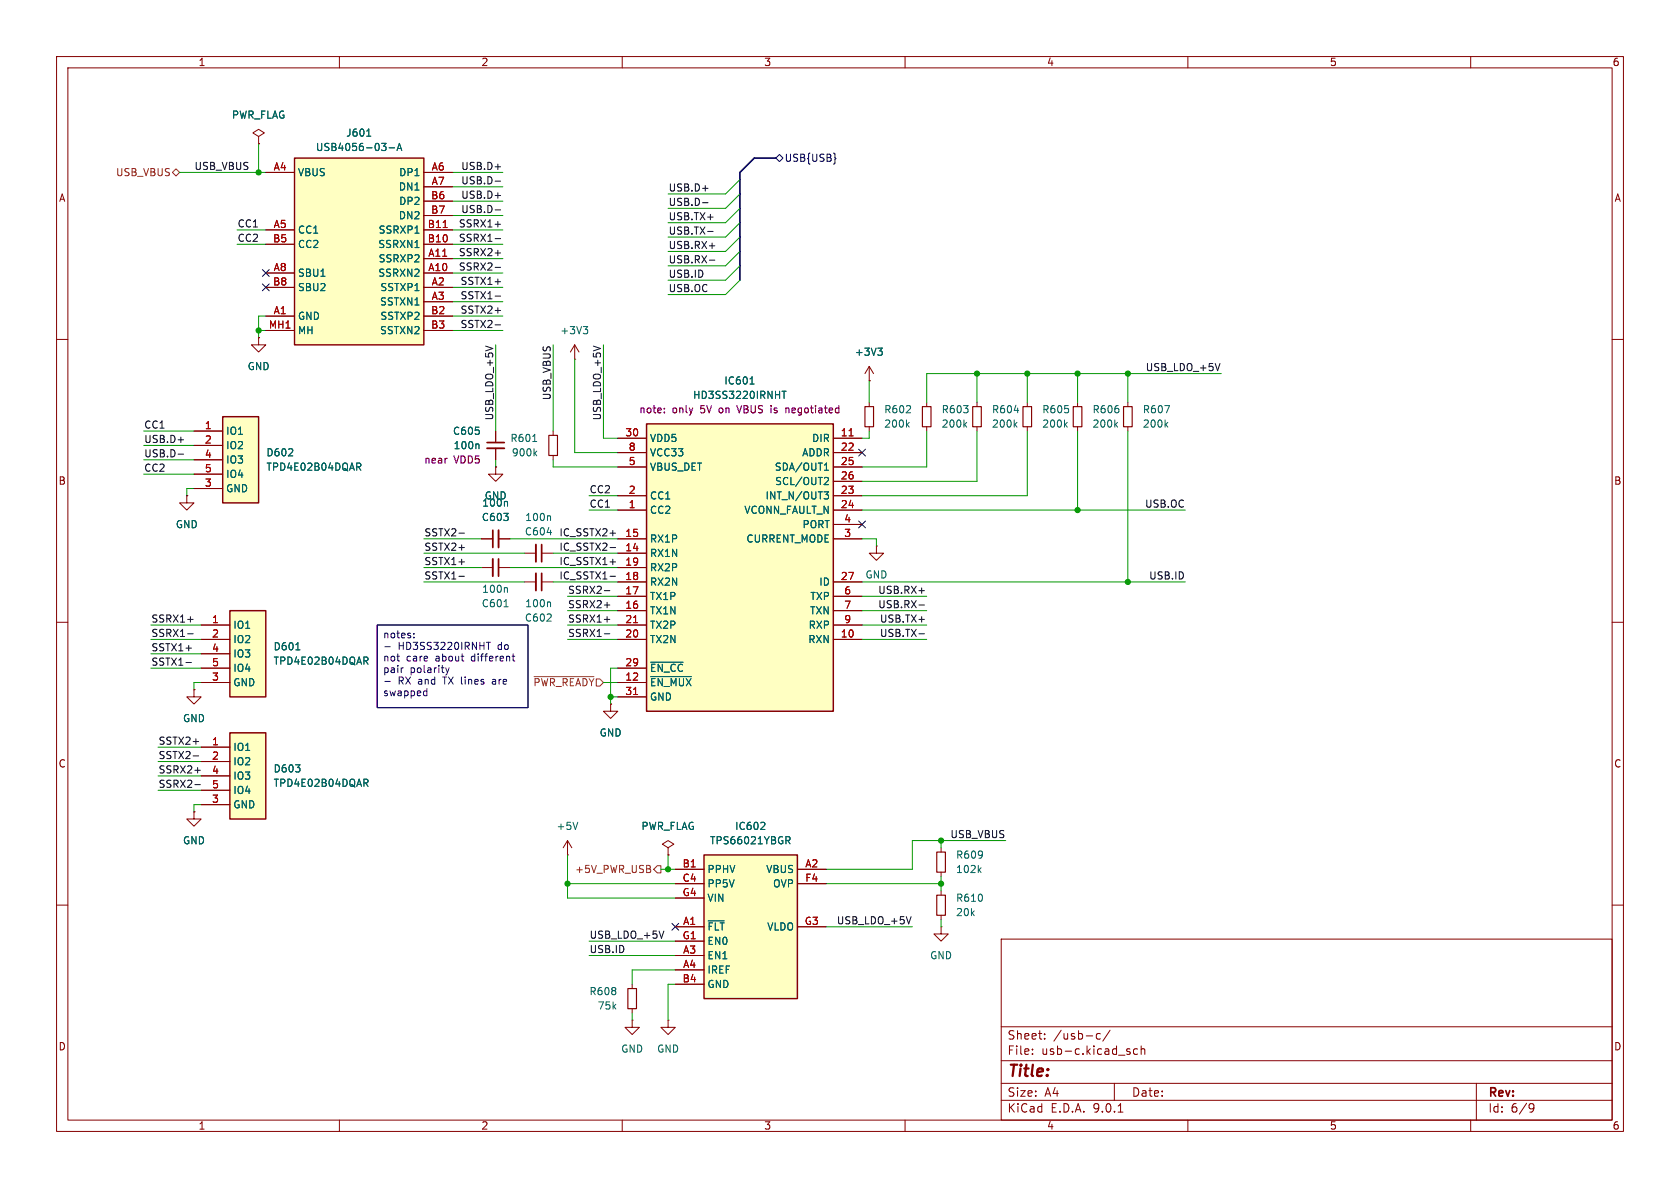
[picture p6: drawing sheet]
<svg xmlns="http://www.w3.org/2000/svg" width="297mm" height="210mm" viewBox="0 0 297 210" stroke-linecap="round" stroke-linejoin="round" font-family="sans-serif">
<g fill="none" stroke="#840000" stroke-width=".18">
<path d="M10 10h277v190h-277zM12 12h273v186h-273zM60 10v2M110 10v2M160 10v2M210 10v2M260 10v2M45.7 24.1l-1-.6 1-.6 1 .6-1 .6v1.3M45.7 25.4h.1M10 60h2M172.7 71.1v.8M172.7 75.4v.8"/>
<path d="M285 60h2M85.1 95.3h2M88.1 95.3h2.1M10 110h2M285 110h2M107.9 124.5v1.2h1.3l-1.3 1.3-1.2-1.3h1.2M107.9 124.5h.1M34.3 143.5v1.3h1.3l-1.3 1.3-1.3-1.3h1.3M34.3 143.5h.1M118.1 149.9l1-.7-1-.6-1 .6 1 .7v1.2M118.1 151.1h.1M10 160h2"/>
<path d="M111.8 174v.8M111.8 178.3v.8M166.4 163.8v1.3h1.2l-1.2 1.3-1.3-1.3h1.3M166.4 163.8h.1M177 166h108v32h-108zM285 160h2M60 198v2M110 198v2M111.8 180.3v1.3h1.2l-1.2 1.3-1.3-1.3h1.3M111.8 180.3h.1M118.1 180.3v1.3h1.3l-1.3 1.3-1.3-1.3h1.3M118.1 180.3h.1"/>
<path d="M160 198v2M177 194.5h108M177 191.5h108M177 187.5h108M177 181.5h108M182.5 186.3v.1M182.5 185.5v.1M184.7 183.6v.1M184.7 182.8v.1M194.5 182.8l-.4-.1-.3 .3v.4l.2 .2h.5M196.2 182.1l-1.2 2M197 191.5v3"/>
<path d="M197.7 196.6h.8M199.6 185.9l.2 .2-.2 .3M199.6 185.4l.1 .1M201.1 185.5l-.4-.1-.3 .3v.4l.1 .2h.6M201.7 185.5l.3-.1 .3 .1 .1 .9M201.7 184.9v1.5M210 198v2M260 198v2M261 191.5v6.5M270.6 195.1l.5 .1a.99 .99 0 0 1-.4 1.4h-.2M271.2 195.7l-.3 .3h-.3"/>
</g>
<path d="M172 71.9h1.5v3.5h-1.5zM111 174.8h1.5v3.5h-1.5z" fill="none" stroke="#840000" stroke-width=".2"/>
<path d="M179.3 72.5h.8M179.4 75l.4 .5M179.8 74.7l-.5 .4M89.7 88.8v.7" fill="none" stroke="#006464" stroke-width=".18"/>
<path d="M87.1 93.7v3.1" fill="none" stroke="#840000" stroke-width=".3"/>
<path d="M88.1 93.7v3.1" fill="none" stroke="#840000" stroke-width=".33"/>
<path d="M124.5 151.1h16.5v25.4h-16.5z" fill="#ffffc2"/>
<path d="M124.5 151.1h16.5v25.4h-16.5z" fill="none" stroke="#840000" stroke-width=".25"/>
<g fill="none" stroke="#840000" stroke-width=".18">
<path d="M92.7 97.8h2M95.8 97.8h2M85.1 100.3h2M88.1 100.3h2.1M119.4 153.7h5.1M119.4 156.2h5.1M119.4 158.8h5.1M141 153.7h5M141 156.2h5M119.4 163.8h5.1M119.4 166.4h5.1M119.4 168.9h5.1"/>
<path d="M119.4 171.5h5.1M119.4 174h5.1M141 163.8h5"/>
</g>
<path d="M96.7 94.1h.8M97.1 91.2l.2 .2v.6M89.1 107.3h.7M89.5 103.9l.2 .2v.6M135.1 145.4l.1 .2v.3l-.8 .7h.8M138.9 147.9h.5l.3 .2-.2 .4-.6 .1M139.2 148.6l.5 .6M125.2 162.8h2.8" fill="none" stroke="#006464" stroke-width=".18"/>
<path d="M88.1 98.8v3.1M95.8 96.3v3" fill="none" stroke="#840000" stroke-width=".3"/>
<path d="M87.1 98.8v3.1M94.7 96.3v3" fill="none" stroke="#840000" stroke-width=".33"/>
<path d="M40.6 108h6.4v15.2h-6.4z" fill="#ffffc2"/>
<path d="M40.6 108h6.4v15.2h-6.4z" fill="none" stroke="#840000" stroke-width=".25"/>
<g fill="none" stroke="#840000" stroke-width=".18">
<path d="M87.6 76.2v2M87.6 79.2v2.1M97.8 76.2v.8M97.8 80.5v.8M154.9 96.5v1.3h1.3l-1.3 1.3-1.2-1.3h1.2M154.9 96.5h.1M35.6 110.5h5M35.6 113h5M35.6 115.6h5M35.6 118.1h5M34.3 121.9v1.3h1.3l-1.3 1.3-1.3-1.3h1.3M34.3 121.9h.1"/>
<path d="M35.6 120.7h5M100.3 151.1h.1M100.3 148.6l-.7 1.3M100.3 148.6l.8 1.3M100.3 148.6v2.5"/>
</g>
<path d="M84.5 78.5l.2 .2v.6M94.2 78h.7M94.9 79.7l-.5 .5M94.5 80.1l.4 .5M52.3 114.9h.7M64.3 116.1h.5l.3 .3-.2 .4h-.6M64.6 116.8l.5 .6M102.1 145.4l-.4 1.2" fill="none" stroke="#006464" stroke-width=".18"/>
<path d="M86.1 78.2h3.1" fill="none" stroke="#840000" stroke-width=".3"/>
<path d="M86.1 79.2h3.1" fill="none" stroke="#840000" stroke-width=".33"/>
<path d="M97 77h1.6v3.5h-1.6z" fill="none" stroke="#840000" stroke-width=".2"/>
<path d="M40.6 129.5h6.4v15.3h-6.4z" fill="#ffffc2"/>
<path d="M40.6 129.5h6.4v15.3h-6.4z" fill="none" stroke="#840000" stroke-width=".25"/>
<g fill="none" stroke="#840000" stroke-width=".18">
<path d="M101.6 63.5h.1M101.6 61l-.8 1.2M101.6 61l.8 1.2M101.6 61v2.5M33 87.6v1.3h1.3l-1.3 1.3-1.3-1.3h1.3M33 87.6h.1M35.6 132.1h5M35.6 134.6h5M35.6 137.2h5M35.6 139.7h5M35.6 142.2h5M166.4 149.9v.7"/>
<path d="M166.4 154.2v.7"/>
</g>
<path d="M103.1 57.7h.8l-.4 .5M103.7 58.2l.2 .3v.3l-.2 .2M64.3 137.7h.5l.3 .3-.2 .3-.6 .1M64.6 138.4l.5 .6M173.1 153.8l.3 .4M173.4 153.4l-.4 .5" fill="none" stroke="#006464" stroke-width=".18"/>
<path d="M165.6 150.6h1.5v3.6h-1.5z" fill="none" stroke="#840000" stroke-width=".2"/>
<path d="M114.3 74.9h33v50.8h-33z" fill="#ffffc2"/>
<path d="M114.3 74.9h33v50.8h-33z" fill="none" stroke="#840000" stroke-width=".25"/>
<g fill="none" stroke="#840000" stroke-width=".18">
<path d="M109.2 77.5h5.1M147.3 77.5h5.1M153.7 67.3h.1M153.7 64.8v2.5M153.7 71.1v.8M153.7 75.4v.8M153.7 64.8l.7 1.2M153.7 64.8l-.8 1.2M181.6 71.1v.8M181.6 75.4v.8M199.4 71.1v.8M199.4 75.4v.8"/>
<path d="M109.2 80h5.1M109.2 82.6h5.1M109.2 87.6h5.1M109.2 90.2h5.1M109.2 95.3h5.1M109.2 97.8h5.1M147.3 80h5.1M147.3 82.6h5.1M147.3 87.6h5.1M147.3 90.2h5.1M147.3 95.3h5.1M147.3 85.1h5.1"/>
<path d="M147.3 92.7h5.1M109.2 100.3h5.1M109.2 102.9h5.1M109.2 105.4h5.1M109.2 108h5.1M109.2 110.5h5.1M109.2 113h5.1M109.2 118.1h5.1M147.3 102.9h5.1M147.3 105.4h5.1M147.3 108h5.1M147.3 110.5h5.1"/>
<path d="M147.3 113h5.1M109.2 120.7h5.1M109.2 123.2h5.1"/>
</g>
<path d="M150.1 77.1h.7M112 110.1h.7M112 122.8h.7" fill="none" stroke="#a90000" stroke-width=".18"/>
<g fill="none" stroke="#006464" stroke-width=".18">
<path d="M132.6 67.9h.7M132.8 66.8l.2-.2v1.3M138.2 69.2h.8M138.6 69.2v1.2M155.2 61.5h.8l-.5 .5M155.7 62l.3 .3v.3l-.3 .2M160.4 75l.3 .5M160.7 74.7l-.4 .4M188.3 75l.4 .5M188.7 74.7l-.5 .4M205.9 71.7h.9l-.6 1.3M206.1 75l.4 .5"/>
<path d="M206.5 74.7l-.5 .4M145.7 86.9h.8l-.5 .5 .4 .1 .1 .5-.3 .2h-.3M145.7 83.1h.8M145.9 84.4l.4 .1 .2 .3-.8 .9h.8M146 82l.1-.1v1.2M115 117.1h5.8M115 119.6h7.2"/>
</g>
<path d="M117.4 72.8v.2M117.4 72.2v.1M130.3 71.7l.4 1.3M136.3 71.7v.1M136.3 72.1v.9M138.9 72.1v.9M139.3 72.1l-.4 .1" fill="none" stroke="#840084" stroke-width=".18"/>
<path d="M152.9 71.9h1.5v3.5h-1.5zM180.8 71.9h1.6v3.5h-1.6zM198.6 71.9h1.6v3.5h-1.6z" fill="none" stroke="#840000" stroke-width=".2"/>
<path d="M39.4 73.7h6.3v15.2h-6.3z" fill="#ffffc2"/>
<path d="M39.4 73.7h6.3v15.2h-6.3z" fill="none" stroke="#840000" stroke-width=".25"/>
<path d="M34.3 76.2h5.1M34.3 78.7h5.1M34.3 81.3h5.1M34.3 83.8h5.1M34.3 86.4h5.1M92.7 102.9h2M95.8 102.9h2" fill="none" stroke="#840000" stroke-width=".18"/>
<path d="M63.1 81.9h.5l.2 .2-.1 .4h-.6M63.4 82.5l.4 .6M97.1 106.4l.2 .2v.7" fill="none" stroke="#006464" stroke-width=".18"/>
<path d="M95.8 101.3v3.1" fill="none" stroke="#840000" stroke-width=".3"/>
<path d="M94.7 101.3v3.1" fill="none" stroke="#840000" stroke-width=".33"/>
<path d="M52.1 27.9h22.8v33.1h-22.8z" fill="#ffffc2"/>
<path d="M52.1 27.9h22.8v33.1h-22.8z" fill="none" stroke="#840000" stroke-width=".25"/>
<g fill="none" stroke="#840000" stroke-width=".18">
<path d="M45.7 25.4h.1M47 30.5h5.1M74.9 30.5h5.1M74.9 33h5.1M74.9 35.6h5.1M74.9 38.1h5.1M45.7 59.7v1.3h1.3l-1.3 1.2-1.3-1.2h1.3M45.7 59.7h.1M47 40.6h5.1M47 43.2h5.1M47 48.3h5.1M47 50.8h5.1"/>
<path d="M47 55.9h5.1M47 58.4h5.1M74.9 40.6h5.1M74.9 43.2h5.1M74.9 48.3h5.1M74.9 50.8h5.1M74.9 55.9h5.1M74.9 58.4h5.1M74.9 45.7h5.1M74.9 53.3h5.1M34.3 76.2h5.1M34.3 78.7h5.1"/>
<path d="M87.6 76.2v2M87.6 79.2v2.1M109.2 77.5h5.1M147.3 77.5h5.1M153.7 67.3h.1M163.8 71.1v.8M163.8 75.4v.8M190.5 71.1v.8M190.5 75.4v.8M33 87.6h.1M34.3 81.3h5.1M34.3 83.8h5.1"/>
<path d="M34.3 86.4h5.1M85.1 95.3h2M87.6 82.6v1.2h1.3l-1.3 1.3-1.2-1.3h1.2M87.6 82.6h.1M88.1 95.3h2.1M109.2 80h5.1M109.2 82.6h5.1M109.2 87.6h5.1M109.2 90.2h5.1M109.2 95.3h5.1M109.2 97.8h5.1M147.3 80h5.1"/>
<path d="M147.3 82.6h5.1M147.3 87.6h5.1M147.3 90.2h5.1M147.3 95.3h5.1M147.3 85.1h5.1M147.3 92.7h5.1M35.6 110.5h5M35.6 113h5M35.6 118.1h5M35.6 115.6h5M109.2 100.3h5.1M109.2 102.9h5.1"/>
<path d="M109.2 105.4h5.1M109.2 108h5.1M109.2 110.5h5.1M109.2 113h5.1M109.2 118.1h5.1M147.3 102.9h5.1M147.3 105.4h5.1M147.3 108h5.1M147.3 110.5h5.1M147.3 113h5.1M34.3 121.9h.1M35.6 120.7h5"/>
<path d="M35.6 132.1h5M35.6 134.6h5M35.6 137.2h5M35.6 139.7h5M107.9 124.5h.1M109.2 120.7h5.1M109.2 123.2h5.1M34.3 143.5h.1M35.6 142.2h5M118.1 151.1h.1M119.4 153.7h5.1M119.4 156.2h5.1"/>
<path d="M119.4 158.8h5.1M141 153.7h5M141 156.2h5M166.4 157.5v.7M119.4 163.8h5.1M119.4 166.4h5.1M119.4 168.9h5.1M119.4 171.5h5.1M119.4 174h5.1M141 163.8h5M166.4 161.8v.8"/>
</g>
<path d="M78.3 40.2h.8M150.1 77.1h.7M112 110.1h.7M112 122.8h.7" fill="none" stroke="#a90000" stroke-width=".18"/>
<g fill="none" stroke="#006464" stroke-width=".18">
<path d="M64.8 24.1h.8M67.5 25.3h.7l-.4 .5M68.2 25.9v.6M68.8 26.1h1M70.2 26.6l.4-1.3 .4 1.3M70.3 26.3h.6M84.5 78.5l.2 .2v.6M132.6 67.9h.7M132.8 66.8l.2-.2v1.3M138.2 69.2h.8M138.6 69.2v1.2M155.2 61.5h.8l-.5 .5"/>
<path d="M155.7 62l.3 .3v.3l-.3 .2M170.5 75l.4 .5M170.9 74.7l-.5 .4M197.2 75l.4 .5M197.6 74.7l-.5 .4M63.1 81.9h.5l.2 .2-.1 .4h-.6M63.4 82.5l.4 .6M89.7 88.8v.7M145.7 86.9h.8l-.5 .5 .4 .1 .1 .5-.3 .2h-.3M145.7 83.1h.8M145.9 84.4l.4 .1 .2 .3-.8 .9h.8M146 82l.1-.1v1.2"/>
<path d="M52.3 114.9h.7M64.3 116.1h.5l.3 .3-.2 .4h-.6M64.6 116.8l.5 .6M115 117.1h5.8M115 119.6h7.2M64.3 137.7h.5l.3 .3-.2 .3-.6 .1M64.6 138.4l.5 .6M135.1 145.4l.1 .2v.3l-.8 .7h.8M138.9 147.9h.5l.3 .2-.2 .4-.6 .1M139.2 148.6l.5 .6M125.2 162.8h2.8"/>
</g>
<path d="M163.1 71.9h1.5v3.5h-1.5zM189.7 71.9h1.6v3.5h-1.6zM165.6 158.2h1.5v3.6h-1.5z" fill="none" stroke="#840000" stroke-width=".2"/>
<path d="M30.5 30.5l.6-.7 .6 .7-.6 .6zM94.4 119.6h10.6M116.2 153h.6v1.3h-.6l-.6-.6z" fill="none" stroke="#725600" stroke-width=".18"/>
<path d="M137.2 27.9l.6-.6 .6 .6-.6 .7zM147.6 27.9l.2 .1-.2 .2M46.4 47.7l1.2 1.2M46.4 50.2l1.2 1.2M47.6 47.7l-1.2 1.2M47.6 50.2l-1.2 1.2M151.8 79.4l1.2 1.2M153 79.4l-1.2 1.2M151.8 92.1l1.2 1.2M153 92.1l-1.2 1.2M118.8 163.2l1.2 1.2M120 163.2l-1.2 1.2" fill="none" stroke="#000084" stroke-width=".18"/>
<g fill="none" stroke="#0f0f0f" stroke-width=".18">
<path d="M87.5 39.6h1M87.5 34.6h1M87.5 32h1M87.5 29.5h1M87.5 37.1h1M124.2 35.8h1M124.2 33.3h1M87.5 42.2h1M87.5 47.3h1M87.5 44.7h1M87.5 57.4h1M87.5 52.3h1"/>
<path d="M125.1 40.9h1M125.4 46h1M125.4 43.5h1M31.5 77.7h1M85.8 61.2l1.3 .4M104.9 61.2l1.3 .4M215.7 64.3l-.4 1.2M31.5 80.3h1M81.1 94.3h1M107.8 99.3h1M107.8 94.3h1M107.8 96.8h1"/>
<path d="M32.9 117.1h.9M33.2 109.5h.9M33.2 112h.9M81.1 101.9h1M106.8 109.5h1M106.8 112h1M106.8 104.4h1M106.8 107h1M107.8 101.9h1M162.5 112h.9M162.5 104.4h.9M162.5 107h.9"/>
<path d="M34.1 133.6h1M34.5 138.7h.9M34.5 136.2h.9M117.4 164.6l-.5 1.3M161.1 162l-.5 1.3"/>
</g>
<path d="M137.2 27.9h-3.9l-2.5 2.6v19" fill="none" stroke="#000084" stroke-width=".3"/>
<g fill="none" stroke="#009600" stroke-width=".18">
<path d="M31.7 30.5h15.3M45.7 25.4v5.1M80 30.5h8.9M80 35.6h8.9M80 33h8.9M80 38.1h8.9M130.8 36.8l-2.5 2.6h-10.2M130.8 34.3l-2.5 2.5h-10.2M130.8 31.8l-2.5 2.5h-10.2M130.8 39.4l-2.5 2.5h-10.2M41.9 43.2h5.1M41.9 40.6h5.1"/>
<path d="M45.7 58.4h1.3M47 55.9h-1.3v3.8M80 58.4h8.9M80 55.9h8.9M80 43.2h8.9M80 45.7h8.9M80 48.3h8.9M80 40.6h8.9M80 50.8h8.9M80 53.3h8.9M130.8 41.9l-2.5 2.6h-10.2M130.8 49.5l-2.5 2.6h-10.2"/>
<path d="M130.8 47l-2.5 2.5h-10.2M130.8 44.5l-2.5 2.5h-10.2M25.4 76.2h8.9M25.4 78.7h8.9M87.6 61v15.2M97.8 61v15.2M101.6 63.5v16.5h7.6M106.7 61v16.5h2.5M153.7 67.3v3.8M153.7 76.2v1.3h-1.3M163.8 76.2v6.4h-11.4M172.7 76.2v8.9h-20.3"/>
<path d="M172.7 66v5.1M181.6 76.2v11.4h-29.2M181.6 66v5.1M190.5 66v5.1M190.5 76.2v14M199.4 66v5.1M199.4 76.2v26.7M215.9 66h-52.1v5.1M25.4 83.8h8.9M25.4 81.3h8.9M34.3 86.4h-1.3v1.2M74.9 95.3h10.2"/>
<path d="M74.9 97.8h17.8M87.6 81.3v1.3M90.2 95.3h19M97.8 97.8h11.4M97.8 81.3v1.3h11.4M104.1 87.6h5.1M104.1 90.2h5.1M152.4 95.3h2.5v1.2M152.4 90.2h57.1M26.7 113h8.9M26.7 110.5h8.9M26.7 118.1h8.9"/>
<path d="M26.7 115.6h8.9M74.9 100.3h10.2M74.9 102.9h17.8M90.2 100.3h19M97.8 102.9h11.4M100.3 113h8.9M100.3 110.5h8.9M100.3 108h8.9M100.3 105.4h8.9M109.2 118.1h-1.3v6.4M152.4 113h11.4M152.4 110.5h11.4"/>
<path d="M152.4 102.9h57.1M152.4 108h11.4M152.4 105.4h11.4M27.9 132.1h7.7M27.9 137.2h7.7M27.9 134.6h7.7M27.9 139.7h7.7M35.6 120.7h-1.3v1.2M106.7 120.7h2.5M107.9 123.2h1.3M35.6 142.2h-1.3v1.3M100.3 156.2h19.1"/>
<path d="M100.3 151.1v7.7h19.1M116.8 153.7h2.6M118.1 151.1v2.6M146 156.2h20.4M166.4 148.6v1.3M166.4 154.9v2.6M177.8 148.6h-16.5v5.1h-15.3M104.1 168.9h15.3M104.1 166.4h15.3M111.8 179.1v1.2M119.4 171.5h-7.6v2.5M119.4 174h-1.3v6.3"/>
<path d="M146 163.8h15.3M166.4 162.6v1.2"/>
</g>
<g fill="none" stroke="#0000c2" stroke-width=".18">
<path d="M66.7 110.5h26.6v14.6h-26.6zM68 114.3h1M71.2 118.1h.1M73.2 112.6v.2M73.2 112v.1M78.8 118.1l.3 .8M79.1 118.9l-.3 .4M79.4 118.1l-.3 .8M86 113.5h.7M86.4 113.5v1.3M90.5 116h.5M90.7 115.6v1.1l.3 .2"/>
<path d="M68 120.5h1M75.1 122.1l.4 .1M75.5 121.7v1.3M75.5 122.9l-.4 .1M87.2 120.1l-.1 .1M87.2 120.5l-.2 .1 .2 .3"/>
</g>
<path d="M117.4 72.8v.2M117.4 72.2v.1M130.3 71.7l.4 1.3M136.3 71.7v.1M136.3 72.1v.9M138.9 72.1v.9M139.3 72.1l-.4 .1" fill="none" stroke="#840084" stroke-width=".18"/>
<g fill="#009600" stroke="#009600" stroke-width=".18">
<circle cx="45.7" cy="58.4" r=".46"/>
<circle cx="45.7" cy="30.5" r=".46"/>
<circle cx="181.6" cy="66" r=".46"/>
<circle cx="190.5" cy="66" r=".46"/>
<circle cx="190.5" cy="90.2" r=".46"/>
<circle cx="172.7" cy="66" r=".46"/>
<circle cx="199.4" cy="66" r=".46"/>
<circle cx="100.3" cy="156.2" r=".46"/>
<circle cx="118.1" cy="153.7" r=".46"/>
<circle cx="107.9" cy="123.2" r=".46"/>
<circle cx="199.4" cy="102.9" r=".46"/>
<circle cx="166.4" cy="156.2" r=".46"/>
<circle cx="166.4" cy="148.6" r=".46"/>
</g>
<text font-size="2.8" fill="#840000" x="178" y="190.9">Title:</text>
<g font-size="2.1" fill="#840000">
<text x="178" y="184">Sheet:</text>
<text x="186.2" y="184">/usb-c/</text>
<text x="178" y="186.7">File:</text>
<text x="184.1" y="186.7">usb-c.kicad_sch</text>
<text x="178" y="196.9">KiCad</text>
<text x="178" y="194.1">Size:</text>
<text x="184.7" y="194.1">A4</text>
<text x="185.7" y="196.9">E.D.A.</text>
<text x="193.3" y="196.9">9.0.1</text>
<text x="200" y="194.1">Date:</text>
<text x="263" y="194.3">Rev:</text>
<text x="263" y="196.9">Id:</text>
<text x="267.1" y="196.9">6/9</text>
</g>
<g font-size="1.8" fill="#840000">
<text x="35" y="11.9">1</text>
<text x="85" y="11.9">2</text>
<text x="135" y="11.9">3</text>
<text x="185" y="11.9">4</text>
<text x="235" y="11.9">5</text>
<text x="285" y="11.9">6</text>
<text x="10.3" y="35.9">A</text>
<text x="285.3" y="35.9">A</text>
<text x="10.3" y="85.9">B</text>
<text x="285.3" y="85.9">B</text>
<text x="10.3" y="135.9">C</text>
<text x="285.3" y="135.9">C</text>
<text x="10.3" y="185.9">D</text>
<text x="285.3" y="185.9">D</text>
<text x="35" y="199.9">1</text>
<text x="85" y="199.9">2</text>
<text x="135" y="199.9">3</text>
<text x="185" y="199.9">4</text>
<text x="235" y="199.9">5</text>
<text x="285" y="199.9">6</text>
</g>
<g font-size="1.8" fill="#006464">
<text x="40.9" y="21.2">PWR_FLAG</text>
<text x="55.7" y="26.9">USB4056-03-A</text>
<text x="61.1" y="24.4">J601</text>
<text x="52.6" y="31.3">VBUS</text>
<text x="70.4" y="33.9">DN1</text>
<text x="70.5" y="31.3">DP1</text>
<text x="52.6" y="41.5">CC1</text>
<text x="66.8" y="41.5">SSRXP1</text>
<text x="70.4" y="39">DN2</text>
<text x="70.5" y="36.4">DP2</text>
<text x="52.6" y="44">CC2</text>
<text x="66.8" y="44">SSRXN1</text>
<text x="66.8" y="46.6">SSRXP2</text>
<text x="52.6" y="49.1">SBU1</text>
<text x="52.6" y="51.7">SBU2</text>
<text x="66.8" y="49.1">SSRXN2</text>
<text x="67.1" y="51.7">SSTXP1</text>
<text x="52.6" y="56.7">GND</text>
<text x="52.6" y="59.3">MH</text>
<text x="67.1" y="54.2">SSTXN1</text>
<text x="67.1" y="59.3">SSTXN2</text>
<text x="67.1" y="56.7">SSTXP2</text>
<text x="99" y="59.3">+3V3</text>
<text x="43.7" y="65.6">GND</text>
<text x="151" y="63.1">+3V3</text>
<text x="122.4" y="70.7">HD3SS3220IRNHT</text>
<text x="128" y="68.2">IC601</text>
<text x="39.9" y="77.1">IO1</text>
<text x="80" y="77.1">C605</text>
<text x="156.2" y="73.3">R602</text>
<text x="156.2" y="75.8">200k</text>
<text x="166.4" y="73.3">R603</text>
<text x="166.4" y="75.8">200k</text>
<text x="175.3" y="73.3">R604</text>
<text x="175.3" y="75.8">200k</text>
<text x="184.2" y="73.3">R605</text>
<text x="184.2" y="75.8">200k</text>
<text x="193" y="73.3">R606</text>
<text x="193" y="75.8">200k</text>
<text x="201.9" y="73.3">R607</text>
<text x="201.9" y="75.8">200k</text>
<text x="39.9" y="79.6">IO2</text>
<text x="39.9" y="82.1">IO3</text>
<text x="47" y="80.9">D602</text>
<text x="47" y="83.4">TPD4E02B04DQAR</text>
<text x="80.1" y="79.6">100n</text>
<text x="90.1" y="78.3">R601</text>
<text x="90.4" y="80.9">900k</text>
<text x="114.8" y="78.3">VDD5</text>
<text x="114.8" y="80.9">VCC33</text>
<text x="114.8" y="83.4">VBUS_DET</text>
<text x="136.9" y="83.4">SDA/OUT1</text>
<text x="141.7" y="80.9">ADDR</text>
<text x="143.5" y="78.3">DIR</text>
<text x="39.9" y="84.7">IO4</text>
<text x="39.9" y="87.2">GND</text>
<text x="85.1" y="89.8">100n</text>
<text x="85.6" y="88.5">GND</text>
<text x="114.8" y="88.5">CC1</text>
<text x="135.2" y="88.5">INT_N/OUT3</text>
<text x="136.9" y="86">SCL/OUT2</text>
<text x="31" y="93.6">GND</text>
<text x="85.1" y="92.3">C603</text>
<text x="92.7" y="94.8">C604</text>
<text x="92.8" y="92.3">100n</text>
<text x="114.8" y="91">CC2</text>
<text x="131.5" y="91">VCONN_FAULT_N</text>
<text x="141.8" y="93.6">PORT</text>
<text x="114.8" y="96.1">RX1P</text>
<text x="114.8" y="98.7">RX1N</text>
<text x="114.8" y="101.2">RX2P</text>
<text x="131.9" y="96.1">CURRENT_MODE</text>
<text x="85.1" y="107.5">C601</text>
<text x="85.1" y="105">100n</text>
<text x="92.8" y="107.5">100n</text>
<text x="114.8" y="103.7">RX2N</text>
<text x="114.8" y="106.3">TX1P</text>
<text x="143.2" y="106.3">TXP</text>
<text x="144.7" y="103.7">ID</text>
<text x="152.9" y="102.5">GND</text>
<text x="41.1" y="111.4">IO1</text>
<text x="41.1" y="113.9">IO2</text>
<text x="92.7" y="110.1">C602</text>
<text x="114.8" y="108.8">TX1N</text>
<text x="114.8" y="111.4">TX2P</text>
<text x="114.8" y="113.9">TX2N</text>
<text x="142.8" y="113.9">RXN</text>
<text x="142.9" y="111.4">RXP</text>
<text x="143.1" y="108.8">TXN</text>
<text x="41.1" y="116.4">IO3</text>
<text x="41.1" y="119">IO4</text>
<text x="48.3" y="115.2">D601</text>
<text x="48.3" y="117.7">TPD4E02B04DQAR</text>
<text x="114.8" y="119">~{EN_CC}</text>
<text x="41.1" y="121.5">GND</text>
<text x="114.8" y="121.5">~{EN_MUX}</text>
<text x="114.8" y="124.1">GND</text>
<text x="32.3" y="127.9">GND</text>
<text x="105.9" y="130.4">GND</text>
<text x="41.1" y="132.9">IO1</text>
<text x="41.1" y="135.5">IO2</text>
<text x="48.3" y="136.8">D603</text>
<text x="41.1" y="138">IO3</text>
<text x="41.1" y="140.6">IO4</text>
<text x="41.1" y="143.1">GND</text>
<text x="48.3" y="139.3">TPD4E02B04DQAR</text>
<text x="32.3" y="149.5">GND</text>
<text x="98.3" y="146.9">+5V</text>
<text x="113.3" y="146.9">PWR_FLAG</text>
<text x="125.4" y="149.5">TPS66021YBGR</text>
<text x="129.9" y="146.9">IC602</text>
<text x="125" y="154.5">PPHV</text>
<text x="135.4" y="154.5">VBUS</text>
<text x="168.9" y="152">R609</text>
<text x="168.9" y="154.5">102k</text>
<text x="125" y="157.1">PP5V</text>
<text x="125" y="159.6">VIN</text>
<text x="136.6" y="157.1">OVP</text>
<text x="168.9" y="159.6">R610</text>
<text x="125" y="164.7">~{FLT}</text>
<text x="125" y="167.2">EN0</text>
<text x="135.5" y="164.7">VLDO</text>
<text x="168.9" y="162.2">20k</text>
<text x="125" y="169.8">EN1</text>
<text x="125" y="172.3">IREF</text>
<text x="164.3" y="169.8">GND</text>
<text x="104.1" y="176.1">R608</text>
<text x="105.6" y="178.7">75k</text>
<text x="125" y="174.9">GND</text>
<text x="109.7" y="186.3">GND</text>
<text x="116.1" y="186.3">GND</text>
</g>
<text font-size="1.8" fill="#000084" x="138.6" y="28.8">USB{USB}</text>
<g font-size="1.8" fill="#725600">
<text x="20.4" y="31.3">USB_VBUS</text>
<text x="94.2" y="121.5">~{PWR_READY}</text>
<text x="101.6" y="154.5">+5V_PWR_USB</text>
</g>
<g font-size="1.8" fill="#0f0f0f">
<text x="34.3" y="30.1">USB_VBUS</text>
<text x="81.4" y="35.2">USB.D+</text>
<text x="81.4" y="32.7">USB.D-</text>
<text x="81.4" y="30.1">USB.D+</text>
<text x="118.1" y="33.9">USB.D+</text>
<text x="41.9" y="40.3">CC1</text>
<text x="81" y="40.3">SSRX1+</text>
<text x="81.4" y="37.8">USB.D-</text>
<text x="118.1" y="41.6">USB.TX-</text>
<text x="118.1" y="39">USB.TX+</text>
<text x="118.1" y="36.5">USB.D-</text>
<text x="41.9" y="42.8">CC2</text>
<text x="81" y="42.8">SSRX1-</text>
<text x="81" y="47.9">SSRX2-</text>
<text x="81" y="45.4">SSRX2+</text>
<text x="118.1" y="46.6">USB.RX-</text>
<text x="118.1" y="44.1">USB.RX+</text>
<text x="81.3" y="50.5">SSTX1+</text>
<text x="81.3" y="53">SSTX1-</text>
<text x="118.1" y="51.7">USB.OC</text>
<text x="118.1" y="49.2">USB.ID</text>
<text x="81.3" y="55.5">SSTX2+</text>
<text x="81.3" y="58.1">SSTX2-</text>
<text x="202.5" y="65.7">USB_LDO_+5V</text>
<text x="97.4" y="70.8" transform="rotate(-90 97.4 70.8)">USB_VBUS</text>
<text x="25.4" y="75.9">CC1</text>
<text x="87.3" y="74.4" transform="rotate(-90 87.3 74.4)">USB_LDO_+5V</text>
<text x="106.3" y="74.4" transform="rotate(-90 106.3 74.4)">USB_LDO_+5V</text>
<text x="25.4" y="78.4">USB.D+</text>
<text x="25.4" y="83.5">CC2</text>
<text x="25.4" y="80.9">USB.D-</text>
<text x="104.1" y="89.8">CC1</text>
<text x="104.1" y="87.3">CC2</text>
<text x="202.3" y="89.8">USB.OC</text>
<text x="74.9" y="94.9">SSTX2-</text>
<text x="98.8" y="94.9">IC_SSTX2+</text>
<text x="74.9" y="100">SSTX1+</text>
<text x="74.9" y="97.4">SSTX2+</text>
<text x="98.8" y="100">IC_SSTX1+</text>
<text x="98.8" y="97.4">IC_SSTX2-</text>
<text x="74.9" y="102.5">SSTX1-</text>
<text x="98.8" y="102.5">IC_SSTX1-</text>
<text x="100.3" y="105.1">SSRX2-</text>
<text x="100.3" y="107.6">SSRX2+</text>
<text x="155.2" y="105.1">USB.RX+</text>
<text x="155.2" y="107.6">USB.RX-</text>
<text x="203.1" y="102.5">USB.ID</text>
<text x="26.7" y="110.1">SSRX1+</text>
<text x="26.7" y="112.7">SSRX1-</text>
<text x="100.3" y="112.7">SSRX1-</text>
<text x="100.3" y="110.1">SSRX1+</text>
<text x="155.5" y="110.1">USB.TX+</text>
<text x="155.5" y="112.7">USB.TX-</text>
<text x="26.7" y="115.2">SSTX1+</text>
<text x="26.7" y="117.8">SSTX1-</text>
<text x="27.9" y="131.7">SSTX2+</text>
<text x="27.9" y="134.3">SSTX2-</text>
<text x="27.9" y="136.8">SSRX2+</text>
<text x="27.9" y="139.4">SSRX2-</text>
<text x="167.9" y="148.2">USB_VBUS</text>
<text x="104.1" y="166">USB_LDO_+5V</text>
<text x="147.8" y="163.5">USB_LDO_+5V</text>
<text x="104.1" y="168.6">USB.ID</text>
</g>
<g font-size="1.8" fill="#a90000">
<text x="48.3" y="30.2">A4</text>
<text x="76.1" y="35.3">B6</text>
<text x="76.2" y="30.2">A6</text>
<text x="76.2" y="32.8">A7</text>
<text x="48.3" y="40.4">A5</text>
<text x="75.5" y="40.4">B11</text>
<text x="76.1" y="37.8">B7</text>
<text x="48.2" y="42.9">B5</text>
<text x="75.5" y="42.9">B10</text>
<text x="75.6" y="45.5">A11</text>
<text x="48.2" y="50.5">B8</text>
<text x="48.3" y="48">A8</text>
<text x="75.6" y="48">A10</text>
<text x="76.2" y="50.5">A2</text>
<text x="76.2" y="53.1">A3</text>
<text x="47.4" y="58.2">MH1</text>
<text x="48.3" y="55.6">A1</text>
<text x="76.1" y="55.6">B2</text>
<text x="76.1" y="58.2">B3</text>
<text x="36.1" y="75.9">1</text>
<text x="110.4" y="77.2">30</text>
<text x="148.5" y="77.2">11</text>
<text x="36.1" y="78.5">2</text>
<text x="36.1" y="81">4</text>
<text x="36.1" y="83.6">5</text>
<text x="111.1" y="79.8">8</text>
<text x="111.1" y="82.3">5</text>
<text x="148.5" y="79.8">22</text>
<text x="148.5" y="82.3">25</text>
<text x="36.1" y="86.1">3</text>
<text x="111.1" y="87.4">2</text>
<text x="111.1" y="89.9">1</text>
<text x="148.5" y="84.8">26</text>
<text x="148.5" y="87.4">23</text>
<text x="148.5" y="89.9">24</text>
<text x="110.4" y="95">15</text>
<text x="149.2" y="92.5">4</text>
<text x="149.2" y="95">3</text>
<text x="110.4" y="97.5">14</text>
<text x="110.4" y="100.1">19</text>
<text x="110.4" y="102.6">18</text>
<text x="110.4" y="105.2">17</text>
<text x="110.4" y="107.7">16</text>
<text x="148.5" y="102.6">27</text>
<text x="149.2" y="105.2">6</text>
<text x="149.2" y="107.7">7</text>
<text x="37.4" y="110.2">1</text>
<text x="37.4" y="112.8">2</text>
<text x="110.4" y="110.2">21</text>
<text x="110.4" y="112.8">20</text>
<text x="148.5" y="112.8">10</text>
<text x="149.2" y="110.2">9</text>
<text x="37.4" y="115.3">4</text>
<text x="37.4" y="117.9">5</text>
<text x="110.4" y="117.9">29</text>
<text x="37.4" y="120.4">3</text>
<text x="110.4" y="120.4">12</text>
<text x="110.4" y="122.9">31</text>
<text x="37.4" y="131.8">1</text>
<text x="37.4" y="134.4">2</text>
<text x="37.4" y="136.9">4</text>
<text x="37.4" y="139.4">5</text>
<text x="37.4" y="142">3</text>
<text x="120.6" y="153.4">B1</text>
<text x="120.6" y="156">C4</text>
<text x="142.3" y="153.4">A2</text>
<text x="142.3" y="156">F4</text>
<text x="120.6" y="158.5">G4</text>
<text x="120.6" y="166.1">G1</text>
<text x="120.7" y="163.6">A1</text>
<text x="142.2" y="163.6">G3</text>
<text x="120.6" y="173.7">B4</text>
<text x="120.7" y="168.7">A3</text>
<text x="120.7" y="171.2">A4</text>
</g>
<g font-size="1.8" fill="#840084">
<text x="112.9" y="73.3">note:</text>
<text x="118.8" y="73.3">only</text>
<text x="123.9" y="73.3">5V</text>
<text x="127.4" y="73.3">on</text>
<text x="130.9" y="73.3">VBUS</text>
<text x="136.9" y="73.3">is</text>
<text x="139.7" y="73.3">negotiated</text>
<text x="74.9" y="82.1">near</text>
<text x="80.2" y="82.1">VDD5</text>
</g>
<g font-size="1.8" fill="#0000c2">
<text x="67.6" y="113.2">notes:</text>
<text x="67.6" y="117.3">not</text>
<text x="67.6" y="119.3">pair</text>
<text x="70.4" y="115.2">HD3SS3220IRNHT</text>
<text x="71.8" y="117.3">care</text>
<text x="72.5" y="119.3">polarity</text>
<text x="77.1" y="117.3">about</text>
<text x="83.6" y="117.3">different</text>
<text x="88.1" y="115.2">do</text>
<text x="67.6" y="123.4">swapped</text>
<text x="70.4" y="121.3">RX and</text>
<text x="78.6" y="121.3">TX lines</text>
<text x="87.7" y="121.3">are</text>
</g>
</svg>
